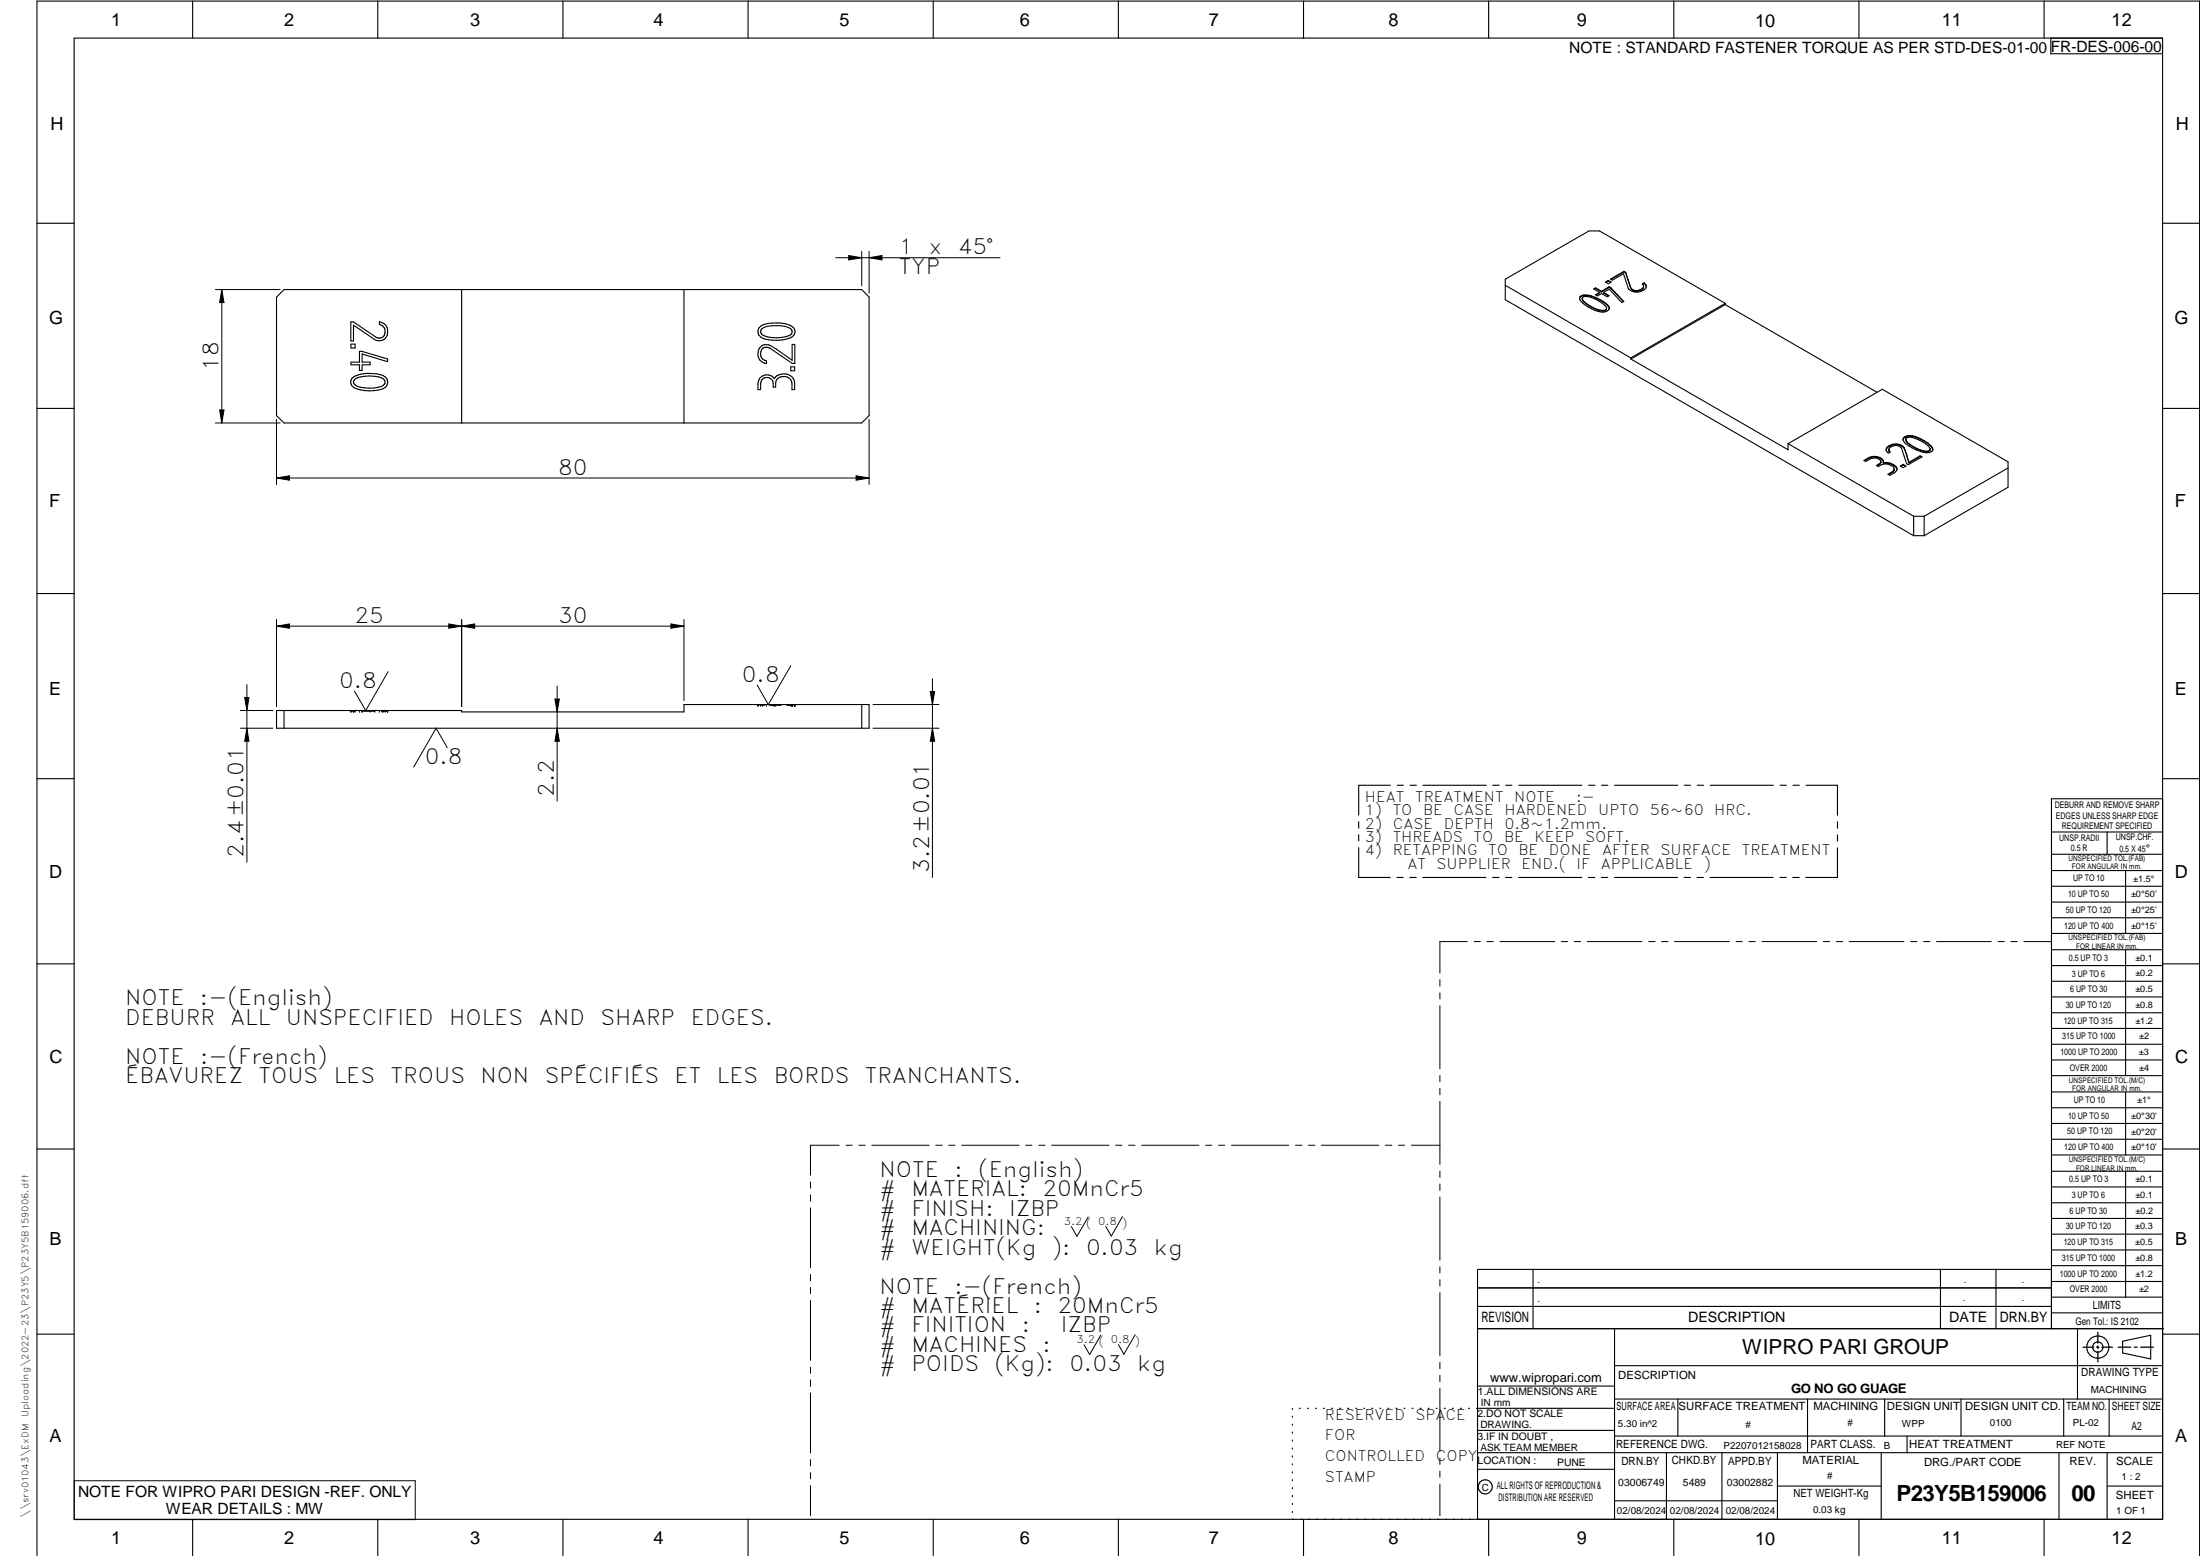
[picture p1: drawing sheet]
<svg xmlns="http://www.w3.org/2000/svg" width="594mm" height="420mm" viewBox="0 0 594 420" stroke-linecap="round" stroke-linejoin="round" font-family="sans-serif">
<g fill="none" stroke="#000" stroke-width=".3">
<path d="M20 10.3h564v400h-564zM52 .3v10M102 .3v10M152 .3v10M202 .3v10M252 .3v10M302 .3v10M352 .3v10M402 .3v10M452 .3v10M502 .3v10M552 .3v10"/>
<path d="M553.8 10.3v4.2h30.2M10 60.3h10M76.7 78.2h156l2 2v32l-2 2h-156l-2-2v-32zM124.7 78.2v36M184.7 78.2v36M406.5 77l33.9 19.6M430.9 77.7l1.6 1M430.9 77.7v.2M430.9 77.9l1.6 .9M430.9 77.9l-.4 .2M430.9 77.7l-.5 .3 1.6 1M432 79v.1l-1 .5"/>
<path d="M432.5 78.7v.1M433 79l1.5 .8-.5 .3-1.5-.9-1.1 .7-.5-.3 1.1-.6M433 79v.1l1.4 .8M433.5 76.2l.8-.5 .8 .5-.8 .4zM434.3 75.7v.2M434.3 75.9l.6 .3M434.3 75.9l-.6 .3M434.5 77.4l-2 1.3M434.5 77.6l-2 1.2M434.5 77.4l.5 .3M434.5 77.4v.2M434.5 77.6l.5 .3"/>
<path d="M435 77.7l3.5 3.7-.6 .3-3.4-3.6-1.5 .9M435 77.7v.2M435 77.9l3.4 3.5M438.5 73.4l.5 .3M438.5 73.4l-3.5 2M438.5 73.3l.5 .2M438.5 73.3v.1M438.5 73.3l-3.6 2.1 .5 .2 3-1.7 1.3 4a3 3 0 0 0 4.8-.5v-.5l-.5-.5M439 73.7l1.3 4.1 .6 .6 .6 .2M439 73.5l1.3 4.1 .6 .6 .6 .2M439 73.5v.2M441.5 78.6l.4 .1"/>
<path d="M441.5 78.4l.4 .1M441.5 78.4v.2M441.9 78.5v.2M443.8 77.6l-.5 .5-1.4 .4M443.8 77.5a1.82 1.82 0 0 1-1.9 1.2M443.8 77.4v.2M444 76.4v.1M444 76.5l.5 .9M444 76.5l-.4 .3M444 76.4l-.5 .3 .3 .9M584 60.3h10M94.7 86.9h.7l6 4.1a1.65 1.65 0 0 0 2 0 1.65 1.65 0 0 0 .6-1.9l-.6-1-1-.5v-.7a2.62 2.62 0 0 1 2.3 2.3 2.62 2.62 0 0 1-1.8 2.7l-.5 .1-1.1-.3-5.8-3.9v4.3h-.8z"/>
<path d="M94.8 92.9h1.1v1.1h-1.1zM97.1 94.9h.6l7 2-.1 .8-6.8-2.1v2.2h2.1v.7h-2.1v1.5h-.7v-1.5h-2.3v-.7h2.3zM205.3 93.8a2.3 2.3 0 0 1 2.8-.5l5.8 4v-4.3h.7v5.2l-.7-.1-5.9-4a1.67 1.67 0 0 0-2 0 1.67 1.67 0 0 0-.6 1.9l.6 1 1 .5v.7a2.65 2.65 0 0 1-1.7-4.4zM205.4 88.1a9.5 9.5 0 0 1 8.8 .3 1.89 1.89 0 0 1 .2 2 1.89 1.89 0 0 1-1.7 1.1 10.5 10.5 0 0 1-7.3-.5 1.83 1.83 0 0 1 0-2.9zM205.8 88.7a9.8 9.8 0 0 1 7.7 0 1.09 1.09 0 0 1 .4 1.2 1.09 1.09 0 0 1-1 .8 8.4 8.4 0 0 1-7.3-.5l-.2-.7zM213.5 99.1h1.1v1h-1.1zM426.5 80.7l.3-.5a4.2 4.2 0 0 1 4.2 .3l3 1.9 .6 1M426.8 80a2.82 2.82 0 0 1 3-.1l1.2 .4 2.7 1.6a1.33 1.33 0 0 1 .7 1.8 3.4 3.4 0 0 1-3.9 0l-1.6-.8-1.9-1.4-.5-.7zM427.3 80.7a7.3 7.3 0 0 0 6.2 3l.3-.3M427.4 80.3a3.4 3.4 0 0 1 3.4 .5l1 .5a3.3 3.3 0 0 1 2 2.1 1.22 1.22 0 0 1-1.8 .5 7 7 0 0 1-4.7-3.1zM433.8 83.3v.1M440.4 96.9l42.4 24.6v-1.7"/>
<path d="M440.4 96.6v.3M465.9 81.9l-34-19.5h-2.8l-22.6 13v5.5l110.3 63.8M465.9 82.3l41 23.6M465.9 82.3l-25.5 14.6M465.9 81.9v.4M465.9 81.9l-25.5 14.7M10 110.3h10M95.2 102a7.7 7.7 0 0 1 5.7-1.1 3.7 3.7 0 0 1 3.7 1.7 2.03 2.03 0 0 1-1.9 2.6 9.5 9.5 0 0 1-7.5-.9 1.54 1.54 0 0 1 0-2.3zM95.7 102.5a7.8 7.8 0 0 1 6.5-.7 1.64 1.64 0 0 1 1.8 1.6l-.1 .2a2.19 2.19 0 0 1-1.7 1 8.9 8.9 0 0 1-6.5-.8l-.2-.6zM205.4 101.9a2.47 2.47 0 0 1 3.7 .3 3 3 0 0 1 3.6-1.1 3 3 0 0 1 1.9 3.3v.8h-.7v-.8a2.25 2.25 0 0 0-1.8-2.7 2.25 2.25 0 0 0-2.6 1.8v1h-.7v-.5a1.72 1.72 0 0 0-1.6-2.1 1.72 1.72 0 0 0-1.8 1.9v1.4h-.7l.1-2.2zM482.8 119.8l34 19.6M482.8 119.8l25.5-14.7 33.9 19.6v6.9l-22.6 13.1"/>
<path d="M513.9 118.7a2.04 2.04 0 0 1 2.6-.8 9.7 9.7 0 0 1 5.3 3.1l.1 .4M514.1 118.2l.3-.3a5.4 5.4 0 0 1 5.2 1.1l1.9 1.4 .4 .9-.2 .6a2.82 2.82 0 0 1-3 .1l-3.3-1.6a2.37 2.37 0 0 1-1.5-2zM514.6 118.7a7.5 7.5 0 0 0 4.8 3.1 1.52 1.52 0 0 0 1.8-.3M514.9 118.2a5.3 5.3 0 0 1 4.2 1.1 3.4 3.4 0 0 1 2.1 2.2 1.22 1.22 0 0 1-1.8 .4 7 7 0 0 1-4.8-3.1zM584 110.3h10M503.5 124.4a3.6 3.6 0 0 1 5 .1l.1 .2M507.9 124.6l-.1 .5-.9 .7M508.5 124.9l1.9 .2 .9 .3M508.5 124.9v.2l1.9 .1 .9 .4M508.6 124.7a2.57 2.57 0 0 0-3.7-1.3l-1.6 .9 .5 .3a2.83 2.83 0 0 1 4-.3v.6l-1.1 .8 .5 .3a2.85 2.85 0 0 1 4.3 .6l-.3 .7-1.4 .8 .5 .3 1.5-.9a.98 .98 0 0 0-.1-1.8l-.4-.3M508.6 124.7l-.1 .2M509.3 121.5a3.1 3.1 0 0 1 4.9-.5l.7 2"/>
<path d="M510.1 121.5l.3 .6-.5 .2a1.17 1.17 0 0 1-.5-1.3 1.17 1.17 0 0 1 1.1-.8 2.79 2.79 0 0 1 4.1 1.6l.9 3.2M510.3 122.1l-.2-.5a1.67 1.67 0 0 1 2-1.3l.6 .1 .6 .4 1.6 4.4 .4 .3 3.7-2.1-.5-.3M511.3 125.4v.2M511.3 125.6l.7 .6 .2 .5M511.5 126.6v.2M511.5 126.8l-.3 .6-1.2 .7M513.2 125.9l.7-.5 .8 .5-.8 .4zM513.9 125.6l-.6 .3M513.9 125.4v.2M513.9 125.6l.7 .3M515.1 123.8l.4 1M515.5 124.8v.2"/>
<path d="M516.8 139.4v5.3M516.8 139.4h2.8M518.5 123.2l-3 1.8M518.5 123.1v.1M518.5 123.1l-3 1.7M518.5 123.2l.4 .2M519.6 139.4v5.3M521.2 121.3v.2M542.2 126.4l-22.6 13M516.8 144.7h2.8M10 160.3h10M584 160.3h10"/>
<path d="M74.7 191.9h50v.3h60v-2h50v6.4h-160zM76.7 191.9v4.7M232.7 190.2v6.4M10 210.3h10M375.4 212h-8.5v8.1M377.3 212h1.7M380.7 212h1.8M384.3 212h17M403.1 212h1.7M406.6 212h1.7M410.1 212h17.1M429 212h1.7"/>
<path d="M432.5 212h1.7M436 212h17M454.8 212h1.7M458.3 212h1.7M461.8 212h17.1M480.7 212h1.7M484.2 212h1.7M487.7 212h8.5v8.1M584 215.7h-30v143.1M584 210.3h10M366.9 221.9v1.7M366.9 225.4v1.7"/>
<path d="M366.9 228.9v8h8.5M377.2 236.9h1.7M380.7 236.9h1.7M384.2 236.9h17.1M403 236.9h1.8M406.6 236.9h1.7M410.1 236.9h17M428.9 236.9h1.8M432.4 236.9h1.7M435.9 236.9h17.1M454.8 236.9h1.7M458.3 236.9h1.7"/>
<path d="M461.8 236.9h17M480.6 236.9h1.7M484.1 236.9h1.8M496.2 228.9v8h-8.6M496.2 221.9v1.7M496.2 225.4v1.7M554 224.7h30M554 230.7h30M554 235.1h30M554 239.3h30M569 224.7v6M574 235.1v17"/>
<path d="M554 243.6h30M554 247.8h30M554 252.1h30M554 256.5h30M574 256.5v33.9M10 260.3h10M554 260.7h30M554 265h30M554 269.2h30M554 273.5h30M554 277.7h30M584 260.3h10"/>
<path d="M554 282h30M554 286.2h30M554 290.4h30M554 294.9h30M554 299.1h30M574 294.9v17M10 310.3h10M554 303.4h30M554 307.6h30M554 311.9h30M554 316.3h30M574 316.3v34"/>
<path d="M584 310.3h10M554 320.5h30M554 324.8h30M554 329h30M554 333.2h30M554 337.5h30M399 358.8h185.2M399 352.8h155M399 347.8h155M414 342.8v16M436 358.8v51.5M524 342.8v16"/>
<path d="M539 342.8v16M554 341.8h30M554 346h30M554 350.3h30M554 354.5h30M554 342.8h-155v67.5M561 358.8v19M10 360.3h10M399 374.3h37M436 377.8h148M453.1 377.8v10M488.1 377.8v14.5"/>
<path d="M508.9 377.8v10M529.5 377.8v10M557.3 377.8v10M569.5 377.8v10M573.2 362.2l7.6-1.6v6.3l-7.6-1.6zM584 368.8h-148M584 360.3h10M349 380.3v.3M349 382.4v.3M349 384.6v.3M349 386.7v.3M349 388.8v.3"/>
<path d="M349 391v.3M349 393.1v.3M349 395.3v.3M349 397.4v.3M349 399.5v.3M350.9 380.3h.2M353.1 380.3h.2M355.2 380.3h.3M357.4 380.3h.3M359.6 380.3h.3M361.7 380.3h.3M363.9 380.3h.3"/>
<path d="M366.1 380.3h.3M368.3 380.3h.2M370.4 380.3h.3M372.6 380.3h.3M374.8 380.3h.3M376.9 380.3h.4M379.1 380.3h.3M381.3 380.3h.3M383.4 380.3h.4M385.6 380.3h.3M387.8 380.3h.3M390 380.3h.3"/>
<path d="M392.2 380.3h.3M394.3 380.3h.3M396.5 380.3h.3M398.7 380.3h37.3M399 396.7h37M399 392.3h185M399 386.2h37M436 387.8h148M450 392.3v18M465 392.3v18M480 392.3v18M508 392.3v18"/>
<path d="M515 387.8v4.5M556 392.3v18M569 392.3v18M52 410.3v9.7M102 410.3v9.7M152 410.3v9.7M202 410.3v9.7M252 410.3v9.7M302 410.3v9.7M349 401.7v.3M349 403.8v.4M349 406v.3"/>
<path d="M349 408.1v.3M352 410.3v9.7M402 410.3v9.7M436 405.3h44M452 410.3v9.7M480 401.3h28M502 410.3v9.7M552 410.3v9.7M569 401.3h15M10 420v-419.7h584v419.7"/>
<circle cx="566.5" cy="363.7" r="1.39"/>
<circle cx="566.5" cy="363.8" r="3"/>
<circle cx="401.1" cy="401.5" r="1.9"/>
</g>
<g fill="none" stroke="#000" stroke-width=".27">
<path d="M58.2 78.2h17.4M59.9 78.2l.6 3.5h-1.2zM59.9 78.2v36M225.7 69.6h44.3M229.2 69l3.5 .6-3.5 .6zM232.7 67.9v9.3M234.7 67.9v11.3M234.7 69.6l3.5-.6v1.2zM58.2 114.2h17.4M59.3 110.7h1.2l-.6 3.5zM74.7 113.2v17.6M234.7 113.2v17.6"/>
<path d="M74.7 129.1l3.5-.6v1.2zM74.7 129.1h160M231.2 128.5l3.5 .6-3.5 .6zM74.7 169.1l3.5-.6v1.1zM74.7 169.1h110M74.7 167.3v23.5M121.2 168.5l3.5 .6-3.5 .5zM124.7 167.3v23.5M124.7 169.1l3.5-.6v1.1zM181.2 168.5l3.5 .6-3.5 .5zM184.7 167.3v21.9M213.6 179.7l-6.1 10.5-3-5.2"/>
<path d="M64.9 196.6h8.8M64.9 191.9h8.8M66.1 188.3h1.1l-.5 3.6zM66.7 196.6l.5 3.6h-1.1zM66.7 184.9v47.9M94.7 192.1h1.2M94.7 191.9h.1M94.7 192.1h.1M94.7 191.9v.2M94.8 192.1h.1M94.8 191.9h.1M95.4 192.1h.1"/>
<path d="M95.4 191.9h.1M95.5 192.1h.1M95.5 191.9h.1M95.5 191.9v.2M95.9 192.1h.1M95.9 191.9h.1M97.1 192.1h.1M97.1 191.9h.1M97.7 192.1h.1M97.7 191.9h.1M97.7 192.1h3.5M97.8 192.1h.1"/>
<path d="M97.8 191.9h.1M99.9 192.1h.1M99.9 191.9h.1M101.3 192.1h.1M101.3 191.9h.1M102.4 192.1h.1M102.4 191.9h.1M103 192.1h1.7M103.2 192.1h.1M103.2 191.9h.1M103.5 192.1h.1M103.5 191.9h.1"/>
<path d="M104 192.1h.1M104 191.9h.1M104.6 192.1h.1M104.6 191.9h.1M104.7 192.1h.1M104.7 191.9h.1M104.8 181.4l-6 10.5-3.1-5.3M149.9 188.8h1.1l-.6 3.4zM150.4 196.6l.6 3.6h-1.1zM150.4 185.3v31M204.7 190.5h.2M204.7 190.2h.1"/>
<path d="M204.7 190.5h.1M204.7 190.2v.3M205.2 190.5h1.3M205.4 190.2h.1M205.4 190.5h.1M205.4 190.2v.3M205.9 190.5h.1M205.9 190.2v.1M207 190.5h.1M207 190.2v.1M207.7 190.5h1.3M208.8 190.5h.1"/>
<path d="M208.8 190.2v.1M209.1 190.5h.1M209.1 190.2v.1M209.3 190.5h1.6M209.5 190.2h.1M209.5 190.5h.1M209.5 190.2v.3M212.5 190.5h1.6M213.5 190.5h.1M213.5 190.2v.1M213.9 190.5h.1M213.9 190.2v.1"/>
<path d="M214.4 190.5h.2M214.6 190.5h.1M214.6 190.2v.1M214.7 190.5h.1M214.7 190.2v.1M235.7 196.6h17.9M235.7 190.2h17.9M251.2 186.7h1.2l-.6 3.5zM251.8 196.6l.6 3.6h-1.2zM251.8 183.3v53.6M120.8 201.9l-3-5.3-6.1 10.5M396.2 254.3h-7.4v8.5"/>
<path d="M398.1 254.3h1.6M401.5 254.3h1.8M405 254.3h14.8M421.6 254.3h1.7M425.1 254.3h1.7M428.6 254.3h14.8M445.2 254.3h1.7M448.7 254.3h1.7M452.2 254.3h14.8M468.8 254.3h1.7M472.3 254.3h1.7M475.8 254.3h14.8"/>
<path d="M492.4 254.3h1.7M495.8 254.3h1.8M499.4 254.3h14.7M516 254.3h1.6M519.4 254.3h1.8M522.9 254.3h14.8M539.5 254.3h1.7M543 254.3h1.7M546.5 254.3h7.4M388.8 264.5v1.8M388.8 268.1v1.6M388.8 271.6v17"/>
<path d="M388.8 290.4v1.7M388.8 293.9v1.7M388.8 297.4v17M218.9 319.2v1.6M226.6 309.2h-7.7v8.1M228.4 309.2h1.7M231.9 309.2h1.7M235.4 309.2h15.5M252.7 309.2h1.7M256.2 309.2h1.7M259.7 309.2h15.5M277 309.2h1.7"/>
<path d="M280.5 309.2h1.7M284 309.2h15.5M301.2 309.2h1.8M304.8 309.2h1.7M308.3 309.2h15.5M325.5 309.2h1.7M329.1 309.2h1.6M332.6 309.2h15.4M349.8 309.2h1.7M353.3 309.2h1.7M356.8 309.2h15.5M374.1 309.2h1.7"/>
<path d="M377.6 309.2h1.7M381.1 309.2h7.7M388.8 316.2v1.7M388.8 319.7v1.7M218.9 322.6v1.8M218.9 326.1v16.2M293.9 328.6l-3.1 5.2-1.5-2.6M303.1 328.5l-3 5.3-1.5-2.7M388.8 323.2v17.1M218.9 344.1v1.8M218.9 347.6v1.7M218.9 351.2v16.1"/>
<path d="M388.8 342.1v1.6M388.8 345.6v1.7M388.8 349v17.1M218.9 369.1v1.7M218.9 372.6v1.8M218.9 376.1v16.2M297.3 360.5l-3 5.3-1.6-2.7M306.5 360.4l-3 5.3-1.5-2.6M388.8 367.9v1.7M388.8 371.4v1.7M388.8 374.9v17M20.1 399.8h92v10.5h-92z"/>
<path d="M218.9 394.1v1.8M218.9 397.6v1.7M388.8 393.7v1.7M388.8 397.2v1.7M218.9 401.2v8.1M388.8 400.7v8.6"/>
</g>
<path d="M566.5 359.7v3M562.5 363.8h2.9M566.1 363.8h.7M566.5 363.4v.7M566.5 364.9v2.8M567.6 363.8h2.9M572 363.8h3.4M576.3 363.8h.8M578 363.8h3.5" fill="none" stroke="#000" stroke-width=".34"/>
<g fill="#000">
<path d="M229.2 69l3.5 .6-3.5 .6zM234.7 69.6l3.5-.6v1.2zM59.9 78.2l.6 3.5h-1.2zM59.3 110.7h1.2l-.6 3.5zM74.7 129.1l3.5-.6v1.2zM231.2 128.5l3.5 .6-3.5 .6zM74.7 169.1l3.5-.6v1.1zM121.2 168.5l3.5 .6-3.5 .5zM124.7 169.1l3.5-.6v1.1zM181.2 168.5l3.5 .6-3.5 .5zM66.1 188.3h1.1l-.5 3.6zM149.9 188.8h1.1l-.6 3.4z"/>
<path d="M251.2 186.7h1.2l-.6 3.5zM66.7 196.6l.5 3.6h-1.1zM150.4 196.6l.6 3.6h-1.1zM251.8 196.6l.6 3.6h-1.2z"/>
</g>
<g font-size="6">
<text x="512.1" y="405.2">P23Y5B159006</text>
<text x="559.4" y="405.2">00</text>
</g>
<g font-size="5.7">
<text x="242.7" y="68.7">1</text>
<text x="250.9" y="68.7">x</text>
<text x="258.6" y="68.7">45°</text>
<text x="242.7" y="74">TYP</text>
<text x="59" y="100.2" transform="rotate(-90 59 100.2)">18</text>
<text x="150.7" y="128.2">80</text>
<text x="95.8" y="168.2">25</text>
<text x="150.7" y="168.2">30</text>
<text x="91.6" y="185.7">0.8</text>
<text x="200.4" y="184.1">0.8</text>
<text x="114.7" y="206.3">0.8</text>
<text x="149.6" y="215.1" transform="rotate(-90 149.6 215.1)">2.2</text>
<text x="65.8" y="231.6" transform="rotate(-90 65.8 231.6)">2.4±0.01</text>
<text x="250.9" y="235.7" transform="rotate(-90 250.9 235.7)">3.2±0.01</text>
<text x="33.8" y="271.5">NOTE</text>
<text x="54" y="271.5">:-(English)</text>
<text x="33.8" y="276.7">DEBURR</text>
<text x="62.3" y="276.7">ALL</text>
<text x="77.2" y="276.7">UNSPECIFIED</text>
<text x="121.3" y="276.7">HOLES</text>
<text x="145.5" y="276.7">AND</text>
<text x="162.1" y="276.7">SHARP</text>
<text x="186.5" y="276.7">EDGES.</text>
<text x="33.8" y="287.2">NOTE</text>
<text x="54" y="287.2">:-(French)</text>
<text x="33.8" y="292.5">ÉBAVUREZ</text>
<text x="69.8" y="292.5">TOUS</text>
<text x="90.1" y="292.5">LES</text>
<text x="105.4" y="292.5">TROUS</text>
<text x="129.7" y="292.5">NON</text>
<text x="147.1" y="292.5">SPÉCIFIÉS</text>
<text x="182.2" y="292.5">ET</text>
<text x="193.6" y="292.5">LES</text>
<text x="208.9" y="292.5">BORDS</text>
<text x="233.5" y="292.5">TRANCHANTS.</text>
<text x="237.5" y="317.8">NOTE</text>
<text x="257.7" y="317.8">:</text>
<text x="264.1" y="317.8">(English)</text>
<text x="237.5" y="323">#</text>
<text x="246.1" y="323">MATERIAL:</text>
<text x="281.5" y="323">20MnCr5</text>
<text x="237.5" y="328.3">#</text>
<text x="246.1" y="328.3">FINISH:</text>
<text x="272.5" y="328.3">IZBP</text>
<text x="237.5" y="333.5">#</text>
<text x="246.1" y="333.5">MACHINING:</text>
<text x="237.5" y="338.8">#</text>
<text x="246.1" y="338.8">WEIGHT(Kg</text>
<text x="284" y="338.8">):</text>
<text x="293.3" y="338.8">0.03</text>
<text x="311.6" y="338.8">kg</text>
<text x="237.5" y="349.3">NOTE</text>
<text x="257.7" y="349.3">:-(French)</text>
<text x="237.5" y="354.5">#</text>
<text x="237.5" y="359.8">#</text>
<text x="246.1" y="359.8">FINITION</text>
<text x="246.1" y="354.5">MATÉRIEL</text>
<text x="275.9" y="359.8">:</text>
<text x="279.2" y="354.5">:</text>
<text x="285.6" y="354.5">20MnCr5</text>
<text x="286.5" y="359.8">IZBP</text>
<text x="237.5" y="365">#</text>
<text x="246.1" y="365">MACHINES</text>
<text x="281.5" y="365">:</text>
<text x="237.5" y="370.3">#</text>
<text x="246.1" y="370.3">POIDS</text>
<text x="268.5" y="370.3">(Kg):</text>
<text x="288.8" y="370.3">0.03</text>
<text x="307.1" y="370.3">kg</text>
</g>
<text font-size="5.6" x="470.5" y="365.5">WIPRO PARI GROUP</text>
<g font-size="4.9">
<text x="30" y="6.9">1</text>
<text x="76.7" y="6.9">2</text>
<text x="127" y="6.9">3</text>
<text x="176.5" y="6.9">4</text>
<text x="226.7" y="6.9">5</text>
<text x="275.4" y="6.9">6</text>
<text x="326.4" y="6.9">7</text>
<text x="375" y="6.9">8</text>
<text x="425.8" y="6.9">9</text>
<text x="473.9" y="7.3">10</text>
<text x="524.3" y="6.9">11</text>
<text x="570.2" y="6.9">12</text>
<text x="13.6" y="35.1">H</text>
<text x="587.6" y="35.1">H</text>
<text x="13.2" y="87.5">G</text>
<text x="587.2" y="87.5">G</text>
<text x="13.2" y="137">F</text>
<text x="587.2" y="137">F</text>
<text x="13.2" y="187.6">E</text>
<text x="587.2" y="187.6">E</text>
<text x="13.2" y="237">D</text>
<text x="587.2" y="237">D</text>
<text x="13.4" y="287.1">C</text>
<text x="587.4" y="287.1">C</text>
<text x="13.4" y="336.2">B</text>
<text x="587.4" y="336.2">B</text>
<text x="13.4" y="389.3">A</text>
<text x="587.4" y="389.3">A</text>
<text x="30" y="416.9">1</text>
<text x="76.7" y="416.9">2</text>
<text x="127" y="416.9">3</text>
<text x="176.5" y="416.9">4</text>
<text x="226.7" y="416.9">5</text>
<text x="275.4" y="416.9">6</text>
<text x="326.4" y="416.9">7</text>
<text x="375" y="416.9">8</text>
<text x="425.8" y="416.9">9</text>
<text x="473.9" y="417.3">10</text>
<text x="524.3" y="416.9">11</text>
<text x="570.2" y="416.9">12</text>
</g>
<g font-size="4.2">
<text x="423.7" y="14.3">NOTE : STANDARD FASTENER TORQUE AS PER STD-DES-01-00</text>
<text x="553.8" y="14">FR-DES-006-00</text>
<text x="21.1" y="404.3">NOTE FOR WIPRO PARI DESIGN -REF. ONLY</text>
<text x="44.8" y="408.8">WEAR DETAILS : MW</text>
</g>
<g font-size="3.9">
<text x="368.6" y="216.5">HEAT</text>
<text x="368.6" y="220.1">1)</text>
<text x="376.1" y="220.1">TO</text>
<text x="382.1" y="216.5">TREATMENT</text>
<text x="384.3" y="220.1">BE</text>
<text x="392.5" y="220.1">CASE</text>
<text x="406.3" y="220.1">HARDENED</text>
<text x="408.9" y="216.5">NOTE</text>
<text x="425.7" y="216.5">:-</text>
<text x="431.6" y="220.1">UPTO</text>
<text x="445.5" y="220.1">56~60</text>
<text x="462.9" y="220.1">HRC.</text>
<text x="368.6" y="223.7">2)</text>
<text x="368.6" y="227.3">3)</text>
<text x="376.1" y="227.3">THREADS</text>
<text x="376.1" y="223.7">CASE</text>
<text x="389.9" y="223.7">DEPTH</text>
<text x="397.9" y="227.3">TO</text>
<text x="406.1" y="227.3">BE</text>
<text x="406.3" y="223.7">0.8~1.2mm.</text>
<text x="414.3" y="227.3">KEEP</text>
<text x="428" y="227.3">SOFT.</text>
<text x="368.6" y="230.9">4)</text>
<text x="376.1" y="230.9">RETAPPING</text>
<text x="401.9" y="230.9">TO</text>
<text x="410.1" y="230.9">BE</text>
<text x="418.3" y="230.9">DONE</text>
<text x="432.7" y="230.9">AFTER</text>
<text x="448.4" y="230.9">SURFACE</text>
<text x="470.3" y="230.9">TREATMENT</text>
<text x="380.1" y="234.5">AT</text>
<text x="387.9" y="234.5">SUPPLIER</text>
<text x="410.8" y="234.5">END.(</text>
<text x="425.7" y="234.5">IF</text>
<text x="432.3" y="234.5">APPLICABLE</text>
<text x="460.1" y="234.5">)</text>
<text x="400" y="357.1">REVISION</text>
<text x="455.9" y="357.1">DESCRIPTION</text>
<text x="526.4" y="357.1">DATE</text>
<text x="540" y="357.1">DRN.BY</text>
<text x="357.8" y="383.3">RESERVED</text>
<text x="382.3" y="383.3">SPACE</text>
<text x="357.8" y="388.9">FOR</text>
<text x="357.8" y="394.5">CONTROLLED</text>
<text x="387.8" y="394.5">COPY</text>
<text x="357.8" y="400">STAMP</text>
</g>
<text font-size="3.6" x="483.7" y="376.1">GO NO GO GUAGE</text>
<text font-size="3.5" x="402.4" y="373.3">www.wipropari.com</text>
<g font-size="3.1">
<text x="565.1" y="353.5">LIMITS</text>
<text x="562" y="371.7">DRAWING TYPE</text>
<text x="437" y="372.3">DESCRIPTION</text>
<text x="436.5" y="380.8">SURFACE AREA</text>
<text x="453.3" y="380.8">SURFACE TREATMENT</text>
<text x="489.7" y="380.8">MACHINING</text>
<text x="509.5" y="380.8">DESIGN UNIT</text>
<text x="530.6" y="380.8">DESIGN UNIT CD.</text>
<text x="558" y="380.6">TEAM NO.</text>
<text x="570.3" y="380.7">SHEET SIZE</text>
<text x="575.6" y="386.1">A2</text>
<text x="436.4" y="391.1">REFERENCE DWG.</text>
<text x="437.8" y="395.5">DRN.BY</text>
<text x="451.4" y="395.4">CHKD.BY</text>
<text x="466.6" y="395.5">APPD.BY</text>
<text x="486.7" y="395.4">MATERIAL</text>
<text x="488.9" y="390.9">PART CLASS.</text>
<text x="515.6" y="390.9">HEAT TREATMENT</text>
<text x="519.6" y="395.9">DRG./PART CODE</text>
<text x="558.9" y="395.5">REV.</text>
<text x="571.4" y="395.6">SCALE</text>
<text x="484.3" y="404.2">NET WEIGHT-Kg</text>
<text x="571.4" y="404.7">SHEET</text>
</g>
<text font-size="3" x="579.5" y="230.1">°</text>
<g font-size="2.8">
<text x="287.3" y="330.8">3.2 ( 0.8 )</text>
<text x="560.4" y="357.7">Gen Tol.: IS 2102</text>
<text x="290.7" y="362.7">3.2 ( 0.8 )</text>
<text x="399.1" y="376.6">1.ALL DIMENSIONS ARE</text>
<text x="399" y="382.7">2.DO NOT SCALE</text>
<text x="399" y="388.7">3.IF IN DOUBT ,</text>
<text x="399" y="395.4">LOCATION :</text>
<text x="420.5" y="396">PUNE</text>
<text x="404.2" y="402">ALL RIGHTS OF REPRODUCTION &amp;</text>
<text x="437" y="401.2">03006749</text>
<text x="454.4" y="401.2">5489</text>
<text x="466.3" y="401.2">03002882</text>
<text x="404.7" y="405.4">DISTRIBUTION ARE RESERVED</text>
</g>
<g font-size="2.7">
<text x="564.6" y="376.2">MACHINING</text>
<text x="399.9" y="379.7">IN mm</text>
<text x="399.7" y="385.7">DRAWING.</text>
<text x="436.9" y="385.4">5.30 in^2</text>
<text x="471.4" y="385.5">#</text>
<text x="498.9" y="385">#</text>
<text x="513.6" y="385.3">WPP</text>
<text x="537.3" y="385.1">0100</text>
<text x="559.7" y="385.1">PL-02</text>
<text x="399.7" y="391.8">ASK TEAM MEMBER</text>
<text x="465.4" y="391.2">P2207012158028</text>
<text x="508.7" y="391.2">B</text>
<text x="555.2" y="391.1">REF NOTE</text>
<text x="493.4" y="399.5">#</text>
<text x="572.8" y="399.7">1 : 2</text>
<text x="400.1" y="402.5">C</text>
<text x="436.6" y="408.7">02/08/2024</text>
<text x="450.9" y="408.8">02/08/2024</text>
<text x="466" y="408.9">02/08/2024</text>
<text x="489.6" y="408.5">0.03 kg</text>
<text x="571.4" y="408.7">1 OF 1</text>
</g>
<g font-size="2.5">
<text x="554.9" y="218.3">DEBURR AND REMOVE SHARP</text>
<text x="555.2" y="221">EDGES UNLESS SHARP EDGE</text>
<text x="556.1" y="227.1">UNSP.RADII</text>
<text x="556.8" y="223.8">REQUIREMENT SPECIFIED</text>
<text x="571.4" y="226.9">UNSP.CHF.</text>
<text x="559.2" y="229.9">0.5 R</text>
<text x="572.3" y="230.1">0.5 X 45</text>
<text x="559.8" y="238">UP TO 10</text>
<text x="576.1" y="238.1">±1.5°</text>
<text x="558.5" y="242.2">10 UP TO 50</text>
<text x="575.5" y="242.3">±0°50'</text>
<text x="557.4" y="250.7">120 UP TO 400</text>
<text x="557.9" y="246.5">50 UP TO 120</text>
<text x="575.5" y="250.7">±0°15'</text>
<text x="575.5" y="246.5">±0°25'</text>
<text x="558.7" y="259.4">0.5 UP TO 3</text>
<text x="559.5" y="263.7">3 UP TO 6</text>
<text x="576.6" y="263.6">±0.2</text>
<text x="576.6" y="259.4">±0.1</text>
<text x="559" y="267.9">6 UP TO 30</text>
<text x="576.6" y="267.9">±0.5</text>
<text x="557.8" y="272.2">30 UP TO 120</text>
<text x="576.6" y="272.2">±0.8</text>
<text x="556.9" y="280.7">315 UP TO 1000</text>
<text x="557.3" y="276.4">120 UP TO 315</text>
<text x="576.6" y="276.4">±1.2</text>
<text x="577.7" y="280.7">±2</text>
<text x="556.4" y="284.9">1000 UP TO 2000</text>
<text x="577.6" y="284.9">±3</text>
<text x="558.9" y="289.2">OVER 2000</text>
<text x="577.7" y="289.3">±4</text>
<text x="560" y="297.9">UP TO 10</text>
<text x="577.1" y="297.9">±1°</text>
<text x="558.5" y="302.1">10 UP TO 50</text>
<text x="575.5" y="302.1">±0°30'</text>
<text x="557.4" y="310.6">120 UP TO 400</text>
<text x="558.2" y="306.3">50 UP TO 120</text>
<text x="575.5" y="310.6">±0°10'</text>
<text x="575.5" y="306.4">±0°20'</text>
<text x="558.8" y="319.2">0.5 UP TO 3</text>
<text x="559.4" y="323.4">3 UP TO 6</text>
<text x="576.6" y="319.2">±0.1</text>
<text x="576.6" y="323.5">±0.1</text>
<text x="558.9" y="327.7">6 UP TO 30</text>
<text x="576.7" y="327.7">±0.2</text>
<text x="557.8" y="332">30 UP TO 120</text>
<text x="576.6" y="332">±0.3</text>
<text x="556.8" y="340.5">315 UP TO 1000</text>
<text x="557.3" y="336.3">120 UP TO 315</text>
<text x="576.6" y="336.3">±0.5</text>
<text x="576.6" y="340.5">±0.8</text>
<text x="415.2" y="346.4">.</text>
<text x="530.3" y="346.5">.</text>
<text x="545.9" y="346.4">.</text>
<text x="556.2" y="344.7">1000 UP TO 2000</text>
<text x="576.6" y="344.7">±1.2</text>
<text x="415.2" y="351.5">.</text>
<text x="530" y="351.3">.</text>
<text x="545.9" y="351.4">.</text>
<text x="558.9" y="349">OVER 2000</text>
<text x="577.6" y="349">±2</text>
</g>
<g font-size="2.4">
<text x="7.7" y="382.7" transform="rotate(-90 7.7 382.7)">Uploading\2022-23\P23Y5\P23Y5B159006.dft</text>
<text x="7.7" y="409.8" transform="rotate(-90 7.7 409.8)">\\srv01043\ExDM</text>
</g>
<g font-size="2.1">
<text x="558.5" y="232.4">UNSPECIFIED TOL.(FAB)</text>
<text x="559.5" y="234.7">FOR ANGULAR IN mm.</text>
<text x="558.6" y="253.9">UNSPECIFIED TOL.(FAB)</text>
<text x="560.7" y="256.3">FOR LINEAR IN mm.</text>
<text x="558.7" y="292.3">UNSPECIFIED TOL.(M/C)</text>
<text x="559.6" y="294.7">FOR ANGULAR IN mm.</text>
<text x="558.7" y="313.7">UNSPECIFIED TOL.(M/C)</text>
<text x="560.6" y="316.1">FOR LINEAR IN mm.</text>
</g>
</svg>
